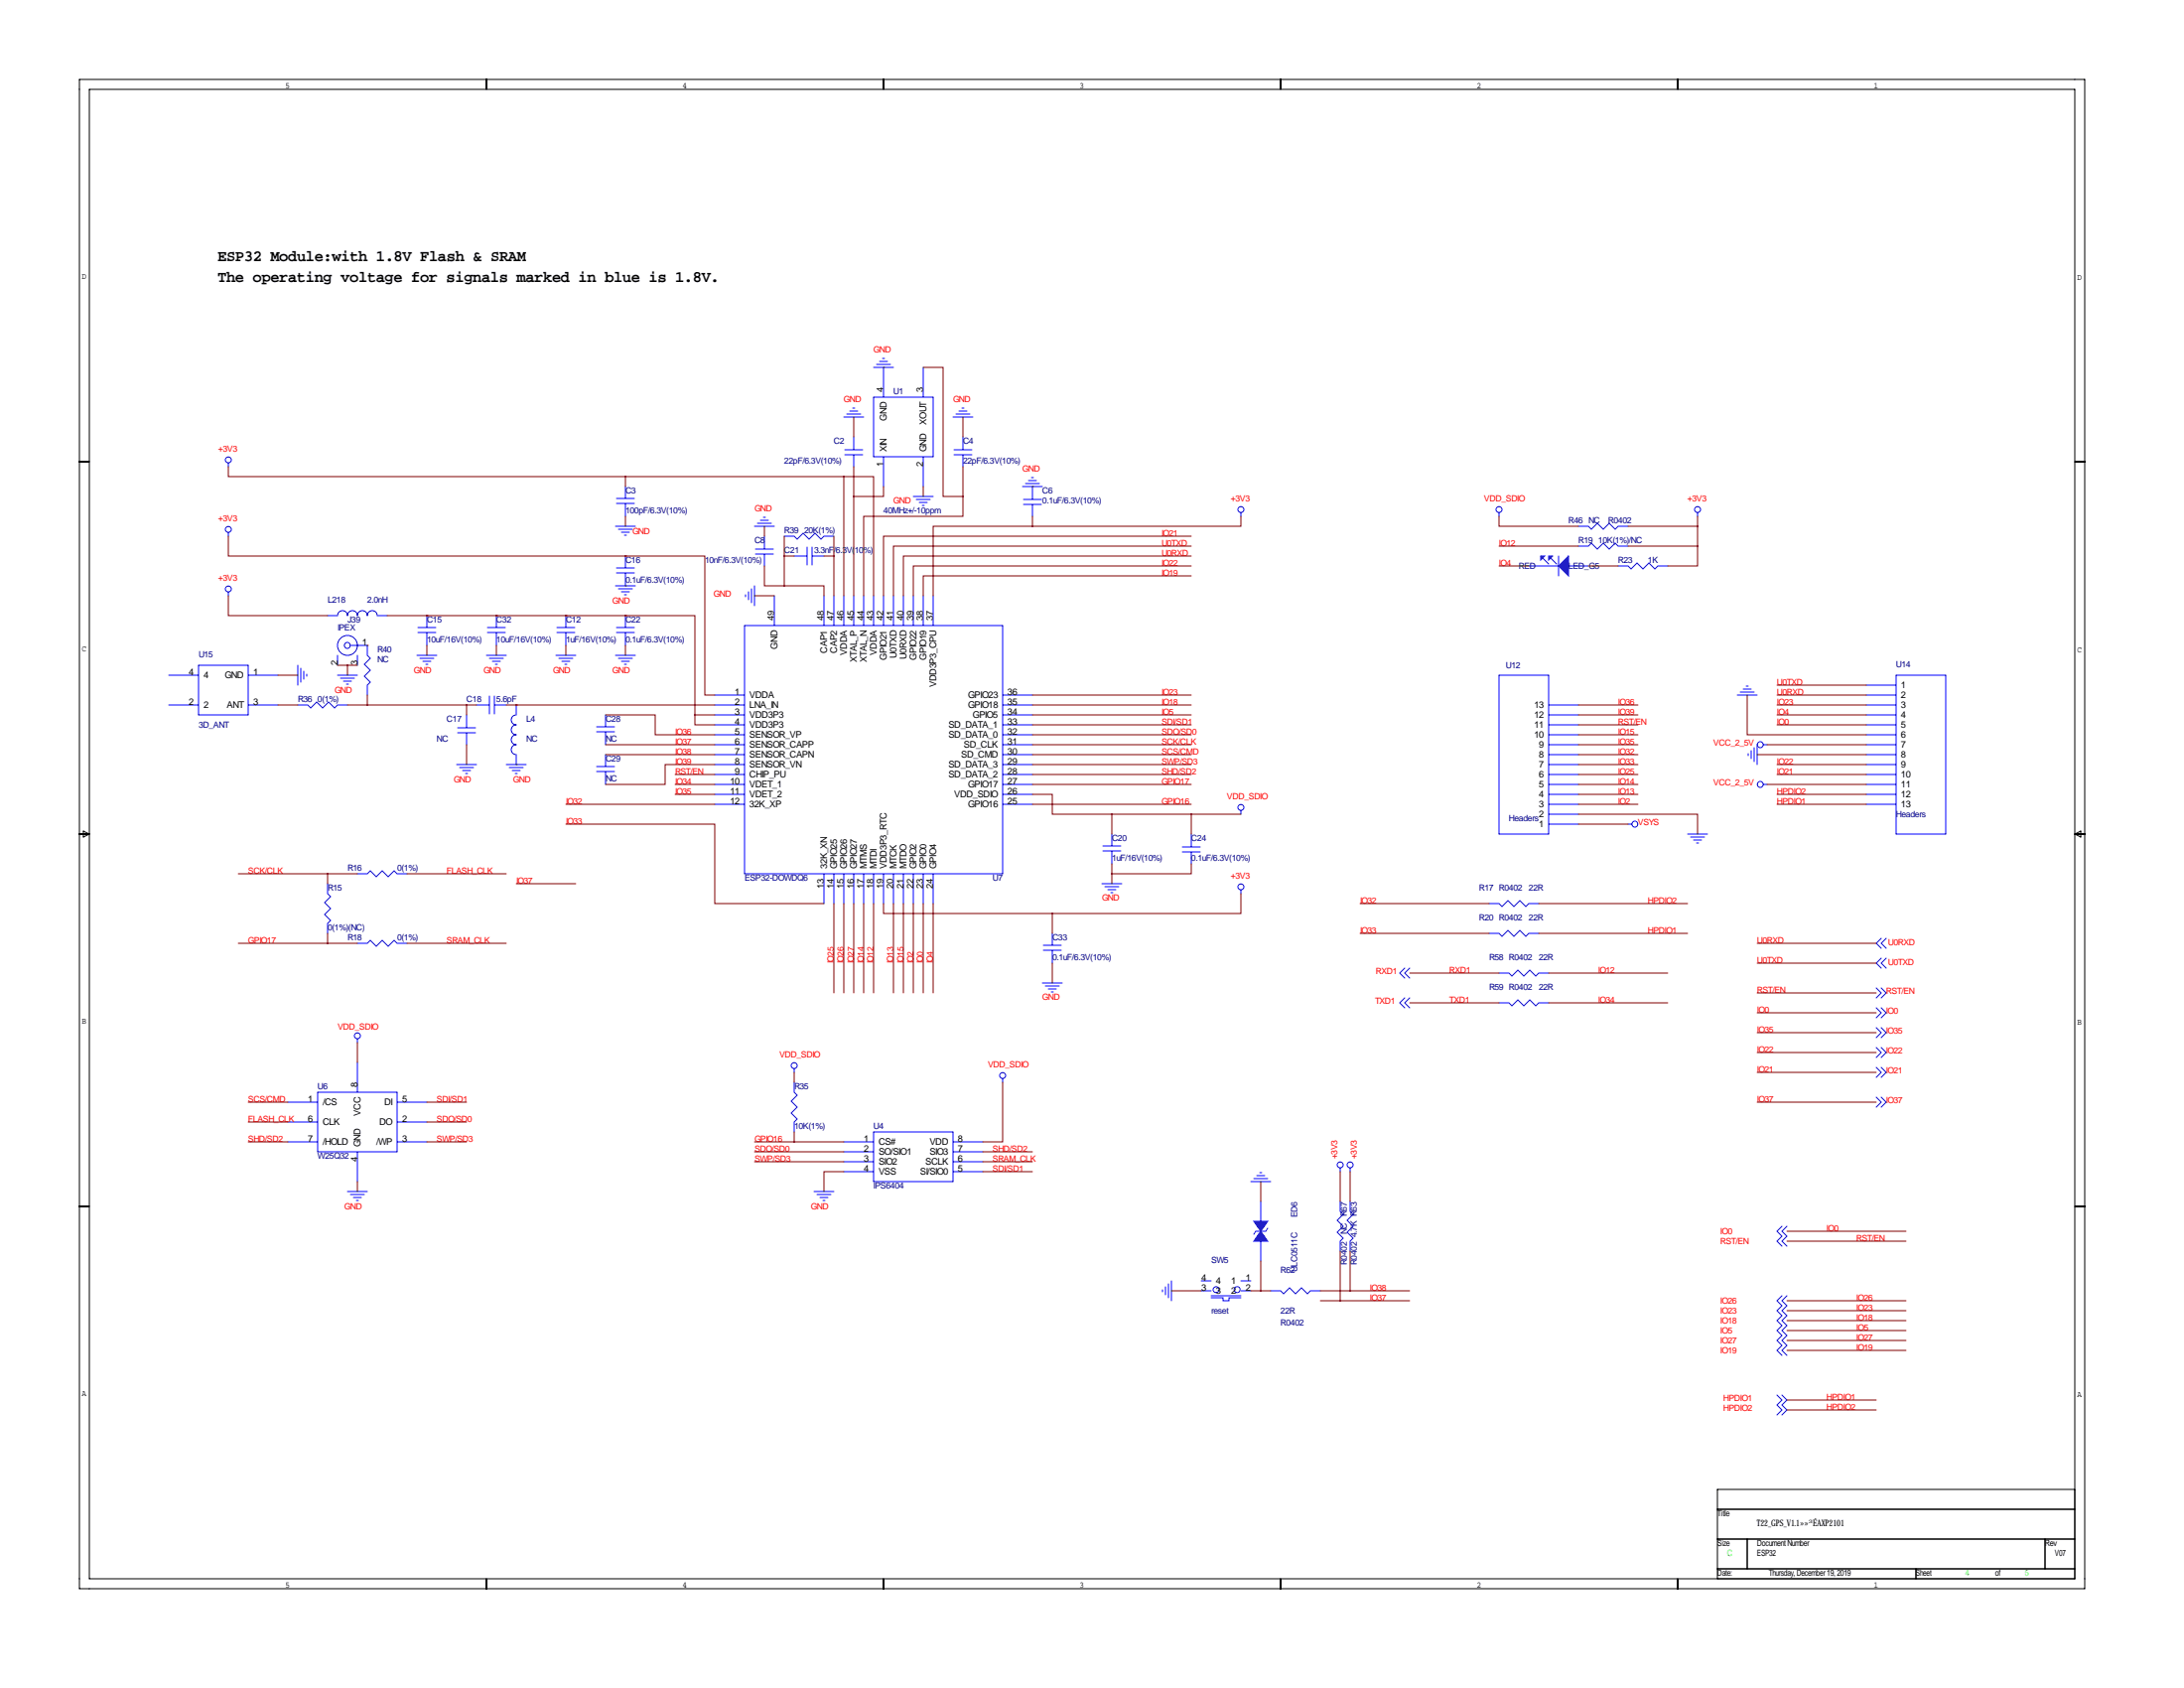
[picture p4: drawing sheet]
<svg xmlns="http://www.w3.org/2000/svg" width="559mm" height="432mm" viewBox="0 0 559 432" stroke-linecap="round" stroke-linejoin="round" font-family="sans-serif">
<g fill="none" stroke="#000" stroke-width=".25">
<path d="M20.3 20.3h513.1v386.1h-513.1zM22.9 22.9h508v381h-508zM124.5 20.3v2.6M226.1 20.3v2.6M327.7 20.3v2.6M429.3 20.3v2.6M20.3 118.1h2.6M530.9 118.1h2.5M20.3 213.4h2.6M21.3 212.6l1.6 .8-1.6 .7zM530.9 213.4h2.5M530.9 213.4l1.5-.8v1.5z"/>
<path d="M20.3 308.6h2.6M530.9 308.6h2.5M439.4 386.1h91.5M439.4 393.7h91.5M447 393.7v7.6M523.2 393.7v7.6M530.9 381h-91.5v22.9M124.5 403.9v2.5M226.1 403.9v2.5M327.7 403.9v2.5M429.3 403.9v2.5M439.4 401.3h91.5"/>
<path d="M490.2 401.3v2.6"/>
</g>
<g fill="none" stroke="#00f" stroke-width=".25">
<path d="M223.5 94h5.1M224.3 93.2h3.5M225 92.5h2.1M225.8 91.7h.5M226.1 94v7.6M236.2 94v7.6M58.4 118.4v1M215.9 106.7h5.1M216.2 115.1h4.5M216.2 116.3h4.5M216.7 105.9h3.5M217.4 105.2h2.1"/>
<path d="M218.2 104.4h.5M218.4 111.8v3.3M218.4 116.3v3.1M223.5 101.6h15.3v15.2h-15.3zM226.1 116.8v7.7M236.2 116.8v7.7M243.8 106.7h5.1M244.1 115.1h4.6M244.1 116.3h4.6M244.6 105.9h3.6M245.4 105.2h2M246.1 104.4h.5"/>
<path d="M246.4 111.8v3.3M246.4 116.3v3.1M58.4 136.1v1.1M157.5 134.6h5.1M157.7 128.8h4.6M157.7 127.5h4.6M158.2 135.4h3.6M159 136.1h2M159.8 136.9h.5M160 124.5v3M160 128.8v3.3M193 134.6h5.1"/>
<path d="M193.8 133.9h3.6M194.6 133.1h2M195.3 132.3h.5M195.6 137.2v3.3M200.7 137.2h2.5l.8 .7 1.5-1.5 1.5 1.5 1.5-1.5 1.6 1.5 .7-.7h2.6M206.5 140v4.5M207.8 140v4.5M233.7 127h5.1M234.4 127.8h3.6M235.2 128.5h2M236 129.3h.5M261.6 124.5h5.1"/>
<path d="M261.9 127.8h4.5M261.9 129h4.5M262.4 123.7h3.5M263.1 122.9h2.1M263.9 122.2h.5M264.2 124.5v3.3M264.2 129v3.1M317.5 131.1v1M383.5 131.1v1M403.9 134.6h2.5l.8 .8 1.5-1.5 1.5 1.5 1.5-1.5 1.6 1.5 .7-.8h2.6M403.9 139.7h2.5l.8-.8 1.5 1.6 1.5-1.6 1.5 1.6 1.6-1.6 .7 .8h2.6M434.3 131.1v1"/>
<path d="M58.4 151.4v1M83.8 157.5h2.6a1.27 1.27 0 0 1 1.2-1.3 1.27 1.27 0 0 1 1.3 1.3 1.27 1.27 0 0 1 1.3-1.3 1.27 1.27 0 0 1 1.2 1.3 1.27 1.27 0 0 1 1.3-1.3 1.27 1.27 0 0 1 1.3 1.3 1.27 1.27 0 0 1 1.3-1.3 1.27 1.27 0 0 1 1.2 1.3h2.6M109.2 157.5v3M127 157.5v3M144.8 157.5v3M157.5 149.9h5.1M157.7 146.6h4.6M157.7 145.3h4.6M158.2 150.6h3.6M159 151.4h2M159.8 152.1h.5M160 142.2v3.1"/>
<path d="M160 146.6v3.3M160 157.5v3M190.8 152.1v.6M191.5 151.4v2M192.3 150.6v3.6M193 149.9v5M193.3 140.5h4.6M193.3 141.7h4.6M195.6 141.7v3.1M198.1 152.4v7.6M203.2 142.2h3.3M207.8 142.2h3"/>
<path d="M210.8 152.4v7.6M213.4 152.4v7.6M215.9 152.4v7.6M218.4 152.4v7.6M221 152.4v7.6M223.5 152.4v7.6M226.1 152.4v7.6M228.6 152.4v7.6M231.1 152.4v7.6M233.7 152.4v7.6M236.2 152.4v7.6M238.8 152.4v7.6"/>
<path d="M391.2 144.8h7.6M394.7 142.7l1.5 1.6M396.7 142.7l1.6 1.6M398.8 142.2v5.1M401.3 144.8h5.1M414 144.8h2.6l.7 .7 1.5-1.5 1.6 1.5 1.5-1.5 1.5 1.5 .8-.7h2.5M43.2 172.7h7.6M50.8 170.2h12.7v12.7h-12.7zM63.5 172.7h7.6M76.2 170.2v5.1M77 170.9v3.6M77.7 171.7v2"/>
<path d="M78.5 172.5v.5M86.4 172.7h5M86.4 167.6v2.6M87.1 173.5h3.6M87.9 174.2h2M88.6 175h.6M89.7 165.1h4.3v2.5l.7 .8-1.5 1.5 1.5 1.5-1.5 1.6 1.5 1.5-.7 .8v2.5M91.4 167.6v2.6M106.7 167.6h5.1M106.9 161.8h4.6M106.9 160.5h4.6M107.4 168.4h3.6"/>
<path d="M108.2 169.2h2M109 169.9h.5M109.2 161.8v3.3M124.5 167.6h5M124.7 161.8h4.6M124.7 160.5h4.6M125.2 178.1v4.5M125.2 168.4h3.6M126 169.2h2M126.5 178.1v4.5M126.7 169.9h.6M127 161.8v3.3"/>
<path d="M142.2 167.6h5.1M142.5 161.8h4.6M142.5 160.5h4.6M143 168.4h3.6M143.8 169.2h2M144.5 169.9h.5M144.8 161.8v3.3M157.5 167.6h5.1M157.7 161.8h4.6M157.7 160.5h4.6M158.2 168.4h3.6M159 169.2h2"/>
<path d="M159.8 169.9h.5M160 161.8v3.3M182.9 177.8h7.6M190.5 160h66v63.5h-66zM256.5 177.8h7.7M383.5 172.7h12.7v40.7h-12.7zM444.5 177.8h5.1M445.3 177h3.5M446 176.3h2.1M446.8 175.5h.5M477.5 175.3h7.6M477.5 177.8h7.6"/>
<path d="M485.1 172.7h12.7v40.7h-12.7zM43.2 180.3h7.6M63.5 180.3h7.6M76.2 180.3h2.5l.8 .8 1.5-1.5 1.5 1.5 1.6-1.5 1.5 1.5 .8-.8h2.5M116.8 195.6h5.1M117.1 186.2h4.6M117.1 187.5h4.6M117.6 196.3h3.6M118.4 197.1h2M119.1 197.9h.5M119.4 182.9v3.3M119.4 187.5v3"/>
<path d="M121.9 180.3h3.3M126.5 180.3h3M129.5 195.6h5.1M130.3 196.3h3.6M131.1 197.1h2M131.8 197.9h.5M132.1 180.3v2.6a1.27 1.27 0 0 0-1.3 1.2 1.27 1.27 0 0 0 1.3 1.3 1.27 1.27 0 0 0-1.3 1.3 1.27 1.27 0 0 0 1.3 1.3 1.27 1.27 0 0 0-1.3 1.2 1.27 1.27 0 0 0 1.3 1.3 1.27 1.27 0 0 0-1.3 1.3 1.27 1.27 0 0 0 1.3 1.2v2.6M152.7 197.4h4.5M152.7 196.1h4.5M152.7 187.2h4.5M152.7 185.9h4.5M154.9 182.9v3"/>
<path d="M154.9 187.2v3.3M154.9 193v3.1M154.9 197.4v3.3M182.9 180.3h7.6M182.9 182.9h7.6M182.9 185.4h7.6M182.9 188h7.6M182.9 190.5h7.6M182.9 193h7.6M182.9 195.6h7.6M182.9 198.1h7.6M256.5 180.3h7.7"/>
<path d="M256.5 182.9h7.7M256.5 185.4h7.7M256.5 188h7.7M256.5 190.5h7.7M256.5 193h7.7M256.5 195.6h7.7M256.5 198.1h7.7M396.2 180.3h7.7M396.2 182.9h7.7M396.2 185.4h7.7M396.2 188h7.7M396.2 190.5h7.7"/>
<path d="M396.2 193h7.7M396.2 195.6h7.7M396.2 198.1h7.7M447.3 192.8v.5M448.1 192v2.1M448.8 191.3v3.5M449.6 190.5v5.1M451.1 190.5h1M477.5 180.3h7.6M477.5 182.9h7.6M477.5 185.4h7.6M477.5 188h7.6"/>
<path d="M477.5 190.5h7.6M477.5 193h7.6M477.5 195.6h7.6M477.5 198.1h7.6M182.9 200.7h7.6M182.9 203.2h7.6M182.9 205.7h7.6M256.5 200.7h7.7M256.5 203.2h7.7M256.5 205.7h7.7M282.2 217.7h4.6M282.2 216.4h4.6"/>
<path d="M284.5 213.4v3M284.5 217.7v3.3M302.5 216.7h4.6M302.5 217.9h4.6M304.8 213.4v3.3M304.8 217.9v3.1M317.5 207.3v1M396.2 200.7h7.7M396.2 203.2h7.7M396.2 205.7h7.7M396.2 210.8h7.7M396.2 208.3h7.7"/>
<path d="M416.6 210.8h1M431.8 213.4h5.1M432.6 214.1h3.5M433.3 214.9h2.1M434.1 215.6h.5M451.1 200.7h1M477.5 200.7h7.6M477.5 203.2h7.6M477.5 205.7h7.6M83.8 226.1v2.5l.8 .8-1.5 1.5 1.5 1.5-1.5 1.5 1.5 1.6-.8 .7v2.6M91.4 223.5h2.6l.7-.7 1.6 1.5 1.5-1.5 1.5 1.5 1.5-1.5 .8 .7h2.5M210.8 223.5v7.6"/>
<path d="M213.4 223.5v7.6M215.9 223.5v7.6M218.4 223.5v7.6M221 223.5v7.6M223.5 223.5v7.6M226.1 223.5v7.6M228.6 223.5v7.6M231.1 223.5v7.6M233.7 223.5v7.6M236.2 223.5v7.6M238.8 223.5v7.6M269.2 238.8v3"/>
<path d="M281.9 226.1h5.1M282.7 226.8h3.6M283.5 227.6h2M284.2 228.3h.5M317.5 227.6v1M381 231.1h2.5l.8 .8 1.5-1.5 1.5 1.5 1.6-1.5 1.5 1.5 .8-.8h2.5M381 238.8h2.5l.8 .7 1.5-1.5 1.5 1.5 1.6-1.5 1.5 1.5 .8-.7h2.5M91.4 241.3h2.6l.7-.8 1.6 1.6 1.5-1.6 1.5 1.6 1.5-1.6 .8 .8h2.5M266.7 251.5h5.1M267 243.1h4.5M267 241.8h4.5M267.5 252.2h3.5"/>
<path d="M268.2 253h2.1M269 253.7h.5M269.2 243.1v3.3M359.4 255.3l-1.3 1.2 1.3 1.3M359.4 247.6l-1.3 1.3 1.3 1.3M360.7 255.3l-1.3 1.2 1.3 1.3M360.7 247.6l-1.3 1.3 1.3 1.3M383.5 248.9h2.6l.7 .8 1.6-1.5 1.5 1.5 1.5-1.5 1.5 1.5 .8-.8h2.5M383.5 256.5h2.6l.7 .8 1.6-1.5 1.5 1.5 1.5-1.5 1.5 1.5 .8-.8h2.5M480.1 257.8l1.2 1.3-1.2 1.2M480.1 252.7l1.2 1.3-1.2 1.3M481.3 240l-1.2 1.3 1.2 1.3"/>
<path d="M481.3 245.1l-1.2 1.3 1.2 1.2M481.3 257.8l1.3 1.3-1.3 1.2M481.3 252.7l1.3 1.3-1.3 1.3M482.6 240l-1.3 1.3 1.3 1.3M482.6 245.1l-1.3 1.3 1.3 1.2M81.3 279.4h20.3v15.2h-20.3zM91.4 265.7v1M91.4 271.8v7.6M203.2 276.9v2.5l.8 .8-1.6 1.5 1.6 1.5-1.6 1.5 1.6 1.6-.8 .7v2.6M203.2 273.3v1M256.5 275.8v1.1M480.1 262.9l1.2 1.3-1.2 1.2"/>
<path d="M480.1 268l1.2 1.2-1.2 1.3M480.1 273l1.2 1.3-1.2 1.3M481.3 262.9l1.3 1.3-1.3 1.2M481.3 268l1.3 1.2-1.3 1.3M481.3 273l1.3 1.3-1.3 1.3M73.7 281.9h7.6M73.7 287h7.6M73.7 292.1h7.6M91.4 294.6v7.7M101.6 281.9h7.6M101.6 287h7.6M101.6 292.1h7.6"/>
<path d="M215.9 294.6h7.6M215.9 292.1h7.6M215.9 297.2h7.6M215.9 299.7h7.6M223.5 289.6h20.3v12.7h-20.3zM243.8 294.6h7.7M243.8 292.1h7.7M243.8 297.2h7.7M243.8 299.7h7.7M322.3 300h.5M342.9 298.7v1M345.4 298.7v1"/>
<path d="M480.1 280.7l1.2 1.2-1.2 1.3M481.3 280.7l1.3 1.2-1.3 1.3M88.9 304.8h5.1M89.7 305.6h3.5M90.4 306.3h2.1M91.2 307.1h.5M208.3 304.8h5.1M209 305.6h3.6M209.8 306.3h2M210.6 307.1h.5M320 302.3h5.1M320.8 301.5h3.6"/>
<path d="M321.6 300.7h2M322.6 307.3v5.1M322.6 317.5v5.1M324.4 314.2l-.6 .8h-2.5l-.5 .7M342.9 307.3v2.6l.8 .7-1.6 1.6 1.6 1.5-1.6 1.5 1.6 1.5-.8 .8v2.5M345.4 307.3v2.6l.8 .7-1.5 1.6 1.5 1.5-1.5 1.5 1.5 1.5-.8 .8v2.5M455.9 313.7l-1.2 1.3 1.2 1.2-1.2 1.3 1.2 1.3M457.2 313.7l-1.3 1.3 1.3 1.2-1.3 1.3 1.3 1.3M297.4 329.9v.6M298.2 329.2v2M299 328.4v3.6M299.7 327.7v5"/>
<path d="M307.3 330.2h2.6M307.3 327.7h2.6M309.9 332h3v.7h1.6v-.7h3M309.9 331.5h7.6M317.5 330.2h2.5M317.5 327.7h2.5M325.1 330.2h2.6l.7 .8 1.5-1.6 1.6 1.6 1.5-1.6 1.5 1.6 .8-.8h2.5M455.9 331.5l-1.2 1.2 1.2 1.3-1.2 1.3 1.2 1.2-1.2 1.3 1.2 1.3-1.2 1.3 1.2 1.2-1.2 1.3 1.2 1.3-1.2 1.2 1.2 1.3M457.2 331.5l-1.3 1.2 1.3 1.3-1.3 1.3 1.3 1.2-1.3 1.3 1.3 1.3-1.3 1.3 1.3 1.2-1.3 1.3 1.3 1.3-1.3 1.2 1.3 1.3M454.7 356.9l1.2 1.2-1.2 1.3 1.2 1.3-1.2 1.2M455.9 356.9l1.3 1.2-1.3 1.3 1.3 1.3-1.3 1.2"/>
<circle cx="58.4" cy="117.7" r=".76"/>
<circle cx="58.4" cy="135.4" r=".76"/>
<circle cx="317.5" cy="130.4" r=".76"/>
<circle cx="383.5" cy="130.4" r=".76"/>
<circle cx="434.3" cy="130.4" r=".76"/>
<circle cx="58.4" cy="150.7" r=".76"/>
<circle cx="88.8" cy="165.1" r=".76"/>
<circle cx="88.9" cy="165.1" r="2.54"/>
<circle cx="450.4" cy="190.5" r=".76"/>
<circle cx="317.5" cy="206.6" r=".76"/>
<circle cx="418.3" cy="210.8" r=".76"/>
<circle cx="450.4" cy="200.7" r=".76"/>
<circle cx="317.5" cy="226.9" r=".76"/>
<circle cx="91.4" cy="265" r=".76"/>
<circle cx="203.2" cy="272.6" r=".76"/>
<circle cx="256.5" cy="275.1" r=".76"/>
<circle cx="342.9" cy="298" r=".76"/>
<circle cx="345.4" cy="298" r=".76"/>
<circle cx="311.2" cy="329.9" r=".76"/>
<circle cx="316.5" cy="329.9" r=".76"/>
</g>
<g fill="#00f" stroke="#00f" stroke-width=".25">
<path d="M401.3 142.2v5.1l-2.5-2.5z"/>
<path d="M396.2 142.2h1.1l-1.1 1.1z"/>
<path d="M394.2 142.2h1l-1 1.1z"/>
<path d="M320.8 312.4h3.6l-1.8 2.6z"/>
<path d="M322.6 315l1.8 2.5h-3.6z"/>
</g>
<g fill="none" stroke="#800000" stroke-width=".25">
<path d="M226.1 94h.1M236.2 94h5.1v33h5.1M58.4 119.4v2.5h101.6M218.4 106.7v5.1M218.4 119.4v33M246.4 106.7v5.1M246.4 119.4v7.6M58.4 137.2v5h101.6M160 121.9v2.6M160 132.1v2.5M160 121.9h55.9M195.6 134.6v2.6"/>
<path d="M200.7 137.2v12.7M213.4 137.2v15.2M215.9 121.9h7.6v30.5M215.9 121.9v30.5M226.1 124.5v2.5h-7.7M236.2 124.5v2.5M246.4 127v5.1h-25.4v20.3M264.2 134.6h-25.4v17.8M264.2 124.5h.1M264.2 132.1v2.5M304.8 137.2h-78.7v15.2M304.8 139.7h-76.2v12.7"/>
<path d="M317.5 132.1v2.5h-53.3M383.5 132.1v2.5h20.4M383.5 139.7h20.4M416.6 139.7h17.7M416.6 134.6h17.7M434.3 139.7v5.1h-7.6M434.3 132.1v7.6M58.4 152.4v5.1h25.4M99.1 157.5h60.9M109.2 157.5h.1M127 157.5h.1M144.8 157.5h.1"/>
<path d="M160 157.5h17.8v25.4M160 157.5h.1M160 142.2h20.3v35.6h2.6M160 142.2h.1M160 149.9h.1M193 152.4h5.1M195.6 144.8v5.1h5.1M200.7 149.9h10.1v2.5M200.7 142.2h2.5M210.8 142.2h2.6M304.8 144.8h-71.1v7.6M304.8 142.2h-73.7v10.2"/>
<path d="M304.8 147.3h-68.6v5.1M383.5 144.8h7.7M406.4 144.8h7.6M71.1 172.7h5.1M86.4 170.2h5M88.9 170.2v2.5M94 165.1h.1M94 177.8v2.5M109.2 165.1v2.5M127 165.1v2.5M144.8 165.1v2.5M160 165.1v2.5"/>
<path d="M264.2 177.8h40.6M447 177.8v10.2h30.5M454.7 177.8h22.8M454.7 175.3h22.8M71.1 180.3h5.1M88.9 180.3h33M119.4 180.3v2.6M119.4 190.5v5.1M129.5 180.3h53.4M132.1 180.3h.1M132.1 195.6h.1M154.9 182.9h12.7v5.1h15.3"/>
<path d="M154.9 190.5h28M154.9 193h28M172.7 198.1h10.2M177.8 182.9v2.5h5.1M177.8 182.9h5.1M182.9 195.6h-12.7v5.1h-15.3M264.2 180.3h40.6M264.2 190.5h40.6M264.2 188h40.6M264.2 198.1h40.6M264.2 193h40.6M264.2 195.6h40.6"/>
<path d="M264.2 185.4h40.6M264.2 182.9h40.6M403.9 180.3h15.2M403.9 190.5h15.2M403.9 188h15.2M403.9 198.1h15.2M403.9 193h15.2M403.9 195.6h15.2M403.9 185.4h15.2M403.9 182.9h15.2M449.6 193h27.9M452.1 190.5h25.4"/>
<path d="M454.7 180.3h22.8M454.7 198.1h22.8M454.7 195.6h22.8M454.7 185.4h22.8M454.7 182.9h22.8M144.8 210.8h38.1v20.3h27.9M144.8 205.7h38.1M172.7 203.2h10.2M172.7 200.7h10.2M264.2 203.2h5v5.1h15.3M264.2 205.7h40.6M264.2 200.7h40.6"/>
<path d="M284.5 208.3v5.1M284.5 208.3h33M304.8 208.3v5.1M403.9 208.3h30.4v5.1M403.9 203.2h15.2M403.9 205.7h15.2M403.9 200.7h15.2M403.9 210.8h12.7M452.1 200.7h25.4M454.7 203.2h22.8M454.7 205.7h22.8M61 223.5h30.4"/>
<path d="M83.8 223.5v2.6M83.8 238.8v2.5M104.1 223.5h25.4M132.1 226.1h15.2M213.4 231.1v22.9M215.9 231.1v22.9M218.4 231.1v22.9M221 231.1v22.9M223.5 231.1v22.9M226.1 231.1v2.6h43.1M228.6 231.1v22.9M231.1 231.1v22.9"/>
<path d="M233.7 231.1v22.9M236.2 231.1v22.9M238.8 231.1v22.9M269.2 233.7v5.1M284.5 221v5.1M304.8 221v2.5h-20.3M317.5 228.6v5.1h-48.3M348 231.1h33M348 238.8h33M393.7 231.1h38.1M393.7 238.8h38.1M61 241.3h30.4"/>
<path d="M104.1 241.3h25.4M269.2 246.4v5.1M360.7 256.5h22.8M360.7 248.9h22.8M396.2 256.5h30.5M396.2 248.9h30.5M449.6 254h30.5M449.6 241.3h30.5M449.6 259.1h30.5M449.6 246.4h30.5M91.4 266.7v5.1M203.2 274.3v2.6"/>
<path d="M256.5 276.9v15.2h-5M449.6 269.2h30.5M449.6 274.3h30.5M449.6 264.2h30.5M63.5 287h10.2M63.5 281.9h10.2M63.5 292.1h10.2M109.2 287h10.2M109.2 281.9h10.2M109.2 292.1h10.2M193 292.1h22.9M193 294.6h22.9"/>
<path d="M193 297.2h22.9M203.2 289.6v2.5M215.9 299.7h-5.1v5.1M251.5 294.6h12.7M251.5 297.2h12.7M251.5 299.7h12.7M342.9 299.7v7.6M345.4 299.7v7.6M449.6 281.9h30.5M91.4 302.3v2.5M322.6 302.3v5M457.2 317.5h30.5"/>
<path d="M457.2 315h30.5M299.7 330.2h7.6M320 330.2h5.1M322.6 322.6v7.6M337.8 330.2h22.9M337.8 332.7h22.9M342.9 320v12.7M345.4 320v10.2M457.2 332.7h30.5M457.2 335.3h30.5M457.2 337.8h30.5M457.2 358.1h22.9"/>
<path d="M457.2 340.4h30.5M457.2 342.9h30.5M457.2 345.4h30.5M457.2 360.7h22.9"/>
</g>
<path d="M213.3 142.2a.05 .05 0 0 0 .1 0 .05 .05 0 0 0-.1 0zM200.6 149.9a.05 .05 0 0 0 .1 0 .05 .05 0 0 0-.1 0zM200.6 142.2a.05 .05 0 0 0 .1 0 .05 .05 0 0 0-.1 0zM345.4 330.2a.05 .05 0 0 0 .1 0 .05 .05 0 0 0-.1 0zM218.4 127a.05 .05 0 0 0 .1 0 .05 .05 0 0 0-.1 0zM269.2 233.7a.05 .05 0 0 0 .1 0 .05 .05 0 0 0-.1 0zM264.1 134.6a.05 .05 0 0 0 .1 0 .05 .05 0 0 0-.1 0zM434.3 134.6a.05 .05 0 0 0 .1 0 .05 .05 0 0 0-.1 0zM434.3 139.7a.05 .05 0 0 0 .1 0 .05 .05 0 0 0-.1 0z" fill="#800000" stroke="#800000" stroke-width=".51"/>
<g font-size="4.1">
<text x="55.7" y="66.8">ESP32 Module:with 1.8V Flash &amp; SRAM</text>
<text x="55.7" y="72.1">The operating voltage for signals marked in blue is 1.8V.</text>
</g>
<g font-size="2.4">
<text x="226.1" y="100.3" transform="rotate(-90 226.1 100.3)">4</text>
<text x="236.2" y="100.3" transform="rotate(-90 236.2 100.3)">3</text>
<text x="226.9" y="107.6" transform="rotate(-90 226.9 107.6)">GND</text>
<text x="237" y="108.7" transform="rotate(-90 237 108.7)">XOUT</text>
<text x="226.1" y="119.3" transform="rotate(-90 226.1 119.3)">1</text>
<text x="226.9" y="115.6" transform="rotate(-90 226.9 115.6)">XIN</text>
<text x="236.2" y="119.3" transform="rotate(-90 236.2 119.3)">2</text>
<text x="237" y="115.6" transform="rotate(-90 237 115.6)">GND</text>
<text x="198.1" y="158.8" transform="rotate(-90 198.1 158.8)">49</text>
<text x="210.8" y="158.8" transform="rotate(-90 210.8 158.8)">48</text>
<text x="213.4" y="158.8" transform="rotate(-90 213.4 158.8)">47</text>
<text x="215.9" y="158.8" transform="rotate(-90 215.9 158.8)">46</text>
<text x="218.4" y="158.8" transform="rotate(-90 218.4 158.8)">45</text>
<text x="221" y="158.8" transform="rotate(-90 221 158.8)">44</text>
<text x="223.5" y="158.8" transform="rotate(-90 223.5 158.8)">43</text>
<text x="226.1" y="158.8" transform="rotate(-90 226.1 158.8)">42</text>
<text x="228.6" y="158.8" transform="rotate(-90 228.6 158.8)">41</text>
<text x="231.1" y="158.8" transform="rotate(-90 231.1 158.8)">40</text>
<text x="233.7" y="158.8" transform="rotate(-90 233.7 158.8)">39</text>
<text x="236.2" y="158.8" transform="rotate(-90 236.2 158.8)">38</text>
<text x="238.8" y="158.8" transform="rotate(-90 238.8 158.8)">37</text>
<text x="92.7" y="165.1">1</text>
<text x="198.9" y="166" transform="rotate(-90 198.9 166)">GND</text>
<text x="211.6" y="167.1" transform="rotate(-90 211.6 167.1)">CAP1</text>
<text x="214.2" y="167.1" transform="rotate(-90 214.2 167.1)">CAP2</text>
<text x="216.7" y="167.5" transform="rotate(-90 216.7 167.5)">VDDA</text>
<text x="224.3" y="167.5" transform="rotate(-90 224.3 167.5)">VDDA</text>
<text x="48.3" y="172.7">4</text>
<text x="52.1" y="173.5">4</text>
<text x="57.5" y="173.5">GND</text>
<text x="64.8" y="172.7">1</text>
<text x="86.4" y="170.1" transform="rotate(-90 86.4 170.1)">2</text>
<text x="91.4" y="170.1" transform="rotate(-90 91.4 170.1)">3</text>
<text x="219.2" y="169.4" transform="rotate(-90 219.2 169.4)">XTAL_P</text>
<text x="221.8" y="169.4" transform="rotate(-90 221.8 169.4)">XTAL_N</text>
<text x="226.9" y="168.9" transform="rotate(-90 226.9 168.9)">GPIO21</text>
<text x="229.4" y="168.4" transform="rotate(-90 229.4 168.4)">U0TXD</text>
<text x="231.9" y="168.6" transform="rotate(-90 231.9 168.6)">U0RXD</text>
<text x="234.5" y="168.9" transform="rotate(-90 234.5 168.9)">GPIO22</text>
<text x="237" y="168.9" transform="rotate(-90 237 168.9)">GPIO19</text>
<text x="188" y="177.8">1</text>
<text x="191.8" y="178.6">VDDA</text>
<text x="239.6" y="175.8" transform="rotate(-90 239.6 175.8)">VDD3P3_CPU</text>
<text x="247.7" y="178.6">GPIO23</text>
<text x="257.8" y="177.8">36</text>
<text x="486.4" y="176.1">1</text>
<text x="486.4" y="178.6">2</text>
<text x="48.3" y="180.3">2</text>
<text x="52.1" y="181.1">2</text>
<text x="58.1" y="181.1">ANT</text>
<text x="64.8" y="180.3">3</text>
<text x="188" y="180.3">2</text>
<text x="188" y="182.9">3</text>
<text x="188" y="185.4">4</text>
<text x="191.8" y="181.1">LNA_IN</text>
<text x="191.8" y="183.7">VDD3P3</text>
<text x="247.7" y="181.1">GPIO18</text>
<text x="248.9" y="183.7">GPIO5</text>
<text x="257.8" y="185.4">33</text>
<text x="257.8" y="182.9">34</text>
<text x="257.8" y="180.3">35</text>
<text x="392.5" y="183.7">12</text>
<text x="392.5" y="181.1">13</text>
<text x="486.4" y="181.1">3</text>
<text x="486.4" y="183.7">4</text>
<text x="188" y="188">5</text>
<text x="188" y="190.5">6</text>
<text x="191.8" y="186.2">VDD3P3</text>
<text x="191.8" y="188.8">SENSOR_VP</text>
<text x="191.8" y="191.3">SENSOR_CAPP</text>
<text x="242.7" y="188.8">SD_DATA_0</text>
<text x="242.7" y="186.2">SD_DATA_1</text>
<text x="246.6" y="191.3">SD_CLK</text>
<text x="257.8" y="190.5">31</text>
<text x="257.8" y="188">32</text>
<text x="392.5" y="188.8">10</text>
<text x="392.5" y="186.2">11</text>
<text x="393.8" y="191.3">9</text>
<text x="486.4" y="186.2">5</text>
<text x="486.4" y="188.8">6</text>
<text x="486.4" y="191.3">7</text>
<text x="188" y="193">7</text>
<text x="188" y="195.6">8</text>
<text x="191.8" y="193.8">SENSOR_CAPN</text>
<text x="191.8" y="196.4">SENSOR_VN</text>
<text x="242.7" y="196.4">SD_DATA_3</text>
<text x="245.9" y="193.8">SD_CMD</text>
<text x="257.8" y="195.6">29</text>
<text x="257.8" y="193">30</text>
<text x="393.8" y="196.4">7</text>
<text x="393.8" y="193.8">8</text>
<text x="486.4" y="193.8">8</text>
<text x="486.4" y="196.4">9</text>
<text x="186.8" y="200.7">10</text>
<text x="186.8" y="203.2">11</text>
<text x="188" y="198.1">9</text>
<text x="191.8" y="198.9">CHIP_PU</text>
<text x="191.8" y="201.5">VDET_1</text>
<text x="191.8" y="204">VDET_2</text>
<text x="242.7" y="198.9">SD_DATA_2</text>
<text x="244.1" y="204">VDD_SDIO</text>
<text x="247.7" y="201.5">GPIO17</text>
<text x="257.8" y="203.2">26</text>
<text x="257.8" y="200.7">27</text>
<text x="257.8" y="198.1">28</text>
<text x="393.8" y="204">4</text>
<text x="393.8" y="201.5">5</text>
<text x="393.8" y="198.9">6</text>
<text x="486.4" y="198.9">10</text>
<text x="486.4" y="201.5">11</text>
<text x="486.4" y="204">12</text>
<text x="186.8" y="205.7">12</text>
<text x="191.8" y="206.5">32K_XP</text>
<text x="247.7" y="206.5">GPIO16</text>
<text x="257.8" y="205.7">25</text>
<text x="393.8" y="209.1">2</text>
<text x="393.8" y="206.5">3</text>
<text x="486.4" y="206.5">13</text>
<text x="393.8" y="211.6">1</text>
<text x="210.8" y="227.2" transform="rotate(-90 210.8 227.2)">13</text>
<text x="211.6" y="222.2" transform="rotate(-90 211.6 222.2)">32K_XN</text>
<text x="213.4" y="227.2" transform="rotate(-90 213.4 227.2)">14</text>
<text x="214.2" y="222.2" transform="rotate(-90 214.2 222.2)">GPIO25</text>
<text x="215.9" y="227.2" transform="rotate(-90 215.9 227.2)">15</text>
<text x="216.7" y="222.2" transform="rotate(-90 216.7 222.2)">GPIO26</text>
<text x="218.4" y="227.2" transform="rotate(-90 218.4 227.2)">16</text>
<text x="219.2" y="222.2" transform="rotate(-90 219.2 222.2)">GPIO27</text>
<text x="221" y="227.2" transform="rotate(-90 221 227.2)">17</text>
<text x="221.8" y="222.2" transform="rotate(-90 221.8 222.2)">MTMS</text>
<text x="223.5" y="227.2" transform="rotate(-90 223.5 227.2)">18</text>
<text x="224.3" y="222.2" transform="rotate(-90 224.3 222.2)">MTDI</text>
<text x="226.1" y="227.2" transform="rotate(-90 226.1 227.2)">19</text>
<text x="226.9" y="222.2" transform="rotate(-90 226.9 222.2)">VDD3P3_RTC</text>
<text x="228.6" y="227.2" transform="rotate(-90 228.6 227.2)">20</text>
<text x="229.4" y="222.2" transform="rotate(-90 229.4 222.2)">MTCK</text>
<text x="231.1" y="227.2" transform="rotate(-90 231.1 227.2)">21</text>
<text x="231.9" y="222.2" transform="rotate(-90 231.9 222.2)">MTDO</text>
<text x="233.7" y="227.2" transform="rotate(-90 233.7 227.2)">22</text>
<text x="234.5" y="222.2" transform="rotate(-90 234.5 222.2)">GPIO2</text>
<text x="236.2" y="227.2" transform="rotate(-90 236.2 227.2)">23</text>
<text x="237" y="222.2" transform="rotate(-90 237 222.2)">GPIO0</text>
<text x="238.8" y="227.2" transform="rotate(-90 238.8 227.2)">24</text>
<text x="239.6" y="222.2" transform="rotate(-90 239.6 222.2)">GPIO4</text>
<text x="78.8" y="281.9">1</text>
<text x="91.4" y="278.1" transform="rotate(-90 91.4 278.1)">8</text>
<text x="102.9" y="281.9">5</text>
<text x="78.8" y="287">6</text>
<text x="82.5" y="282.7">/CS</text>
<text x="82.5" y="287.8">CLK</text>
<text x="92.2" y="285.4" transform="rotate(-90 92.2 285.4)">VCC</text>
<text x="97.1" y="287.8">DO</text>
<text x="98.3" y="282.7">DI</text>
<text x="102.9" y="287">2</text>
<text x="78.8" y="292.1">7</text>
<text x="82.5" y="292.9">/HOLD</text>
<text x="92.2" y="293.4" transform="rotate(-90 92.2 293.4)">GND</text>
<text x="96.3" y="292.9">/WP</text>
<text x="102.9" y="292.1">3</text>
<text x="221" y="292.1">1</text>
<text x="224.8" y="292.9">CS#</text>
<text x="237.8" y="292.9">VDD</text>
<text x="245.1" y="292.1">8</text>
<text x="91.4" y="297.1" transform="rotate(-90 91.4 297.1)">4</text>
<text x="221" y="294.6">2</text>
<text x="221" y="297.2">3</text>
<text x="221" y="299.7">4</text>
<text x="224.8" y="295.4">SO/SIO1</text>
<text x="224.8" y="298">SIO2</text>
<text x="236.8" y="298">SCLK</text>
<text x="237.8" y="295.4">SIO3</text>
<text x="245.1" y="299.7">5</text>
<text x="245.1" y="297.2">6</text>
<text x="245.1" y="294.6">7</text>
<text x="224.8" y="300.5">VSS</text>
<text x="235.4" y="300.5">SI/SIO0</text>
<text x="307.4" y="327.7">4</text>
<text x="311.1" y="328.5">4</text>
<text x="315" y="328.5">1</text>
<text x="318.8" y="327.7">1</text>
<text x="307.4" y="330.2">3</text>
<text x="311.1" y="331">3</text>
<text x="315" y="331">2</text>
<text x="318.8" y="330.2">2</text>
</g>
<text font-size="2.3" x="449.6" y="390.4">T22_GPS_V1.1»»³ÉAXP2101</text>
<g font-size="2.2">
<text x="73.1" y="22.6">5</text>
<text x="174.7" y="22.6">4</text>
<text x="276.3" y="22.6">3</text>
<text x="377.9" y="22.6">2</text>
<text x="479.5" y="22.6">1</text>
<text x="21" y="71.4">D</text>
<text x="531.5" y="71.6">D</text>
<text x="21" y="166.6">C</text>
<text x="531.5" y="166.9">C</text>
<text x="21" y="261.9">B</text>
<text x="531.5" y="262.1">B</text>
<text x="21" y="357.1">A</text>
<text x="531.5" y="357.4">A</text>
<text x="439.4" y="387.9">Title</text>
<text x="439.4" y="395.5">Size</text>
<text x="449.6" y="395.5">Document Number</text>
<text x="523.2" y="395.5">Rev</text>
<text x="449.6" y="398">ESP32</text>
<text x="525.8" y="398">V07</text>
<text x="73.1" y="406.1">5</text>
<text x="174.7" y="406.1">4</text>
<text x="276.3" y="406.1">3</text>
<text x="377.9" y="406.1">2</text>
<text x="439.4" y="403.1">Date:</text>
<text x="452.6" y="403.1">Thursday, December 19, 2019</text>
<text x="479.5" y="406.1">1</text>
<text x="490.2" y="403.1">Sheet</text>
<text x="510.5" y="403.1">of</text>
</g>
<g font-size="2.2" fill="#f00">
<text x="223.5" y="90.2">GND</text>
<text x="215.9" y="102.9">GND</text>
<text x="243.8" y="102.9">GND</text>
<text x="55.9" y="115.6">+3V3</text>
<text x="261.6" y="120.7">GND</text>
<text x="193" y="130.8">GND</text>
<text x="228.6" y="128.8">GND</text>
<text x="315" y="128.3">+3V3</text>
<text x="379.7" y="128.3">VDD_SDIO</text>
<text x="431.8" y="128.3">+3V3</text>
<text x="55.9" y="133.4">+3V3</text>
<text x="161.8" y="136.7">GND</text>
<text x="297.2" y="137.2">IO21</text>
<text x="297.2" y="142.2">U0RXD</text>
<text x="297.2" y="139.7">U0TXD</text>
<text x="383.5" y="139.7">IO12</text>
<text x="55.9" y="148.6">+3V3</text>
<text x="297.2" y="144.8">IO22</text>
<text x="297.2" y="147.3">IO19</text>
<text x="383.5" y="144.8">IO4</text>
<text x="156.7" y="154.4">GND</text>
<text x="182.6" y="152.7">GND</text>
<text x="105.9" y="172.2">GND</text>
<text x="123.7" y="172.2">GND</text>
<text x="141.5" y="172.2">GND</text>
<text x="156.7" y="172.2">GND</text>
<text x="85.6" y="177.3">GND</text>
<text x="297.2" y="177.8">IO23</text>
<text x="454.7" y="177.8">U0RXD</text>
<text x="454.7" y="175.3">U0TXD</text>
<text x="297.2" y="180.3">IO18</text>
<text x="297.2" y="182.9">IO5</text>
<text x="297.2" y="185.4">SDI/SD1</text>
<text x="414" y="185.4">RST/EN</text>
<text x="414" y="182.9">IO39</text>
<text x="414" y="180.3">IO36</text>
<text x="454.7" y="185.4">IO0</text>
<text x="454.7" y="180.3">IO23</text>
<text x="454.7" y="182.9">IO4</text>
<text x="172.7" y="190.5">IO37</text>
<text x="172.7" y="188">IO36</text>
<text x="297.2" y="190.5">SCK/CLK</text>
<text x="297.2" y="188">SDO/SD0</text>
<text x="414" y="188">IO15</text>
<text x="414" y="190.5">IO35</text>
<text x="438.4" y="190.8">VCC_2_5V</text>
<text x="172.7" y="193">IO38</text>
<text x="172.7" y="195.6">IO39</text>
<text x="297.2" y="193">SCS/CMD</text>
<text x="297.2" y="195.6">SWP/SD3</text>
<text x="414" y="195.6">IO33</text>
<text x="414" y="193">IO32</text>
<text x="454.7" y="195.6">IO22</text>
<text x="116.1" y="200.2">GND</text>
<text x="131.3" y="200.2">GND</text>
<text x="172.7" y="198.1">RST/EN</text>
<text x="172.7" y="200.7">IO34</text>
<text x="172.7" y="203.2">IO35</text>
<text x="297.2" y="200.7">GPIO17</text>
<text x="297.2" y="198.1">SHD/SD2</text>
<text x="414" y="198.1">IO25</text>
<text x="414" y="200.7">IO14</text>
<text x="414" y="203.2">IO13</text>
<text x="438.4" y="200.9">VCC_2_5V</text>
<text x="454.7" y="203.2">HPDIO2</text>
<text x="454.7" y="198.1">IO21</text>
<text x="144.8" y="205.7">IO32</text>
<text x="297.2" y="205.7">GPIO16</text>
<text x="313.9" y="204.5">VDD_SDIO</text>
<text x="414" y="205.7">IO2</text>
<text x="454.7" y="205.7">HPDIO1</text>
<text x="144.8" y="210.8">IO33</text>
<text x="419.1" y="211.1">VSYS</text>
<text x="63.5" y="223.5">SCK/CLK</text>
<text x="114.3" y="223.5">FLASH_CLK</text>
<text x="132.1" y="226.1">IO37</text>
<text x="315" y="224.8">+3V3</text>
<text x="281.9" y="230.4">GND</text>
<text x="348" y="231.1">IO32</text>
<text x="421.6" y="231.1">HPDIO2</text>
<text x="348" y="238.8">IO33</text>
<text x="421.6" y="238.8">HPDIO1</text>
<text x="63.5" y="241.3">GPIO17</text>
<text x="114.3" y="241.3">SRAM_CLK</text>
<text x="449.6" y="241.3">U0RXD</text>
<text x="483.1" y="241.8">U0RXD</text>
<text x="213.4" y="246.4" transform="rotate(-90 213.4 246.4)">IO25</text>
<text x="215.9" y="246.4" transform="rotate(-90 215.9 246.4)">IO26</text>
<text x="218.4" y="246.4" transform="rotate(-90 218.4 246.4)">IO27</text>
<text x="221" y="246.4" transform="rotate(-90 221 246.4)">IO14</text>
<text x="223.5" y="246.4" transform="rotate(-90 223.5 246.4)">IO12</text>
<text x="228.6" y="246.4" transform="rotate(-90 228.6 246.4)">IO13</text>
<text x="231.1" y="246.4" transform="rotate(-90 231.1 246.4)">IO15</text>
<text x="233.7" y="246.4" transform="rotate(-90 233.7 246.4)">IO2</text>
<text x="236.2" y="246.4" transform="rotate(-90 236.2 246.4)">IO0</text>
<text x="238.8" y="246.4" transform="rotate(-90 238.8 246.4)">IO4</text>
<text x="352" y="249.2">RXD1</text>
<text x="370.8" y="248.9">RXD1</text>
<text x="408.9" y="248.9">IO12</text>
<text x="449.6" y="246.4">U0TXD</text>
<text x="483.1" y="246.9">U0TXD</text>
<text x="266.7" y="255.8">GND</text>
<text x="351.8" y="256.8">TXD1</text>
<text x="370.8" y="256.5">TXD1</text>
<text x="408.9" y="256.5">IO34</text>
<text x="449.6" y="254">RST/EN</text>
<text x="482.6" y="254.3">RST/EN</text>
<text x="86.4" y="263.4">VDD_SDIO</text>
<text x="449.6" y="259.1">IO0</text>
<text x="482.6" y="259.3">IO0</text>
<text x="449.6" y="269.2">IO22</text>
<text x="449.6" y="264.2">IO35</text>
<text x="482.6" y="264.4">IO35</text>
<text x="482.6" y="269.5">IO22</text>
<text x="199.4" y="270.5">VDD_SDIO</text>
<text x="252.7" y="273">VDD_SDIO</text>
<text x="449.6" y="274.3">IO21</text>
<text x="482.6" y="274.6">IO21</text>
<text x="63.5" y="281.9">SCS/CMD</text>
<text x="111.8" y="281.9">SDI/SD1</text>
<text x="449.6" y="281.9">IO37</text>
<text x="63.5" y="287">FLASH_CLK</text>
<text x="111.8" y="287">SDO/SD0</text>
<text x="482.6" y="282.2">IO37</text>
<text x="63.5" y="292.1">SHD/SD2</text>
<text x="111.8" y="292.1">SWP/SD3</text>
<text x="193" y="292.1">GPIO16</text>
<text x="193" y="297.2">SWP/SD3</text>
<text x="193" y="294.6">SDO/SD0</text>
<text x="254" y="294.6">SHD/SD2</text>
<text x="254" y="299.7">SDI/SD1</text>
<text x="254" y="297.2">SRAM_CLK</text>
<text x="342.1" y="296.4" transform="rotate(-90 342.1 296.4)">+3V3</text>
<text x="347.2" y="296.4" transform="rotate(-90 347.2 296.4)">+3V3</text>
<text x="88.1" y="309.4">GND</text>
<text x="207.5" y="309.4">GND</text>
<text x="440.2" y="315.7">IO0</text>
<text x="467.4" y="315">IO0</text>
<text x="475" y="317.5">RST/EN</text>
<text x="440.2" y="318.3">RST/EN</text>
<text x="350.5" y="330.2">IO38</text>
<text x="350.5" y="332.7">IO37</text>
<text x="440.2" y="333.5">IO26</text>
<text x="475" y="335.3">IO23</text>
<text x="475" y="332.7">IO26</text>
<text x="440.2" y="336">IO23</text>
<text x="440.2" y="338.6">IO18</text>
<text x="440.2" y="341.1">IO5</text>
<text x="475" y="337.8">IO18</text>
<text x="475" y="340.4">IO5</text>
<text x="440.2" y="343.7">IO27</text>
<text x="440.2" y="346.2">IO19</text>
<text x="475" y="342.9">IO27</text>
<text x="475" y="345.4">IO19</text>
<text x="440.9" y="358.4">HPDIO1</text>
<text x="467.4" y="358.1">HPDIO1</text>
<text x="440.9" y="360.9">HPDIO2</text>
<text x="467.4" y="360.7">HPDIO2</text>
</g>
<g font-size="2.2" fill="#000080">
<text x="228.6" y="100.8">U1</text>
<text x="213.4" y="113.5">C2</text>
<text x="246.4" y="113.5">C4</text>
<text x="200.7" y="118.6">22pF/6.3V(10%)</text>
<text x="246.4" y="118.6">22pF/6.3V(10%)</text>
<text x="160" y="126.2">C3</text>
<text x="160" y="131.3">100pF/6.3V(10%)</text>
<text x="226.1" y="131.3">40MHz+/-10ppm</text>
<text x="266.7" y="126.2">C6</text>
<text x="266.7" y="128.8">0.1uF/6.3V(10%)</text>
<text x="200.7" y="136.4">R39</text>
<text x="205.7" y="136.4">20K(1%)</text>
<text x="401.3" y="133.9">R46 NC</text>
<text x="411.5" y="133.9">R0402</text>
<text x="193" y="138.9">C8</text>
<text x="200.7" y="141.5">C21</text>
<text x="208.3" y="141.5">3.3nF/6.3V(10%)</text>
<text x="403.9" y="138.9">R19</text>
<text x="408.9" y="138.9">10K(1%)/NC</text>
<text x="160" y="144">C16</text>
<text x="160" y="149.1">0.1uF/6.3V(10%)</text>
<text x="180.3" y="144">10nF/6.3V(10%)</text>
<text x="388.6" y="145.5">RED</text>
<text x="401.3" y="145.5">LED_G5</text>
<text x="414" y="144">R23</text>
<text x="421.6" y="144">1K</text>
<text x="83.8" y="154.2">L218</text>
<text x="94" y="154.2">2.0nH</text>
<text x="86.4" y="161.3">IPEX</text>
<text x="88.9" y="159.3">J39</text>
<text x="109.2" y="159.3">C15</text>
<text x="127" y="159.3">C32</text>
<text x="144.8" y="159.3">C12</text>
<text x="160" y="159.3">C22</text>
<text x="96.5" y="166.9">R40</text>
<text x="109.2" y="164.3">10uF/16V(10%)</text>
<text x="127" y="164.3">10uF/16V(10%)</text>
<text x="144.8" y="164.3">1uF/16V(10%)</text>
<text x="160" y="164.3">0.1uF/6.3V(10%)</text>
<text x="50.8" y="168.1">U15</text>
<text x="96.5" y="169.4">NC</text>
<text x="385.3" y="170.9">U12</text>
<text x="485.1" y="170.7">U14</text>
<text x="76.2" y="179.6">R36</text>
<text x="81.3" y="179.6">0(1%)</text>
<text x="119.4" y="179.6">C18</text>
<text x="127" y="179.6">5.6pF</text>
<text x="114.3" y="184.7">C17</text>
<text x="134.6" y="184.7">L4</text>
<text x="154.9" y="184.7">C28</text>
<text x="50.8" y="186.2">3D_ANT</text>
<text x="111.8" y="189.7">NC</text>
<text x="134.6" y="189.7">NC</text>
<text x="154.9" y="189.7">NC</text>
<text x="154.9" y="194.8">C29</text>
<text x="154.9" y="199.9">NC</text>
<text x="485.1" y="209">Headers</text>
<text x="284.5" y="215.1">C20</text>
<text x="304.8" y="215.1">C24</text>
<text x="386.1" y="210.1">Headers</text>
<text x="284.5" y="220.2">1uF/16V(10%)</text>
<text x="304.8" y="220.2">0.1uF/6.3V(10%)</text>
<text x="83.8" y="227.8">R15</text>
<text x="88.9" y="222.8">R16</text>
<text x="101.6" y="222.8">0(1%)</text>
<text x="190.5" y="225.3">ESP32-DOWDQ6</text>
<text x="254" y="225.3">U7</text>
<text x="378.5" y="227.8">R17 R0402</text>
<text x="391.2" y="227.8">22R</text>
<text x="83.8" y="238">0(1%)(NC)</text>
<text x="378.5" y="235.5">R20 R0402</text>
<text x="391.2" y="235.5">22R</text>
<text x="88.9" y="240.5">R18</text>
<text x="101.6" y="240.5">0(1%)</text>
<text x="269.2" y="240.5">C33</text>
<text x="269.2" y="245.6">0.1uF/6.3V(10%)</text>
<text x="381" y="245.6">R58 R0402</text>
<text x="393.7" y="245.6">22R</text>
<text x="381" y="253.2">R59 R0402</text>
<text x="393.7" y="253.2">22R</text>
<text x="81.3" y="278.6">U6</text>
<text x="203.2" y="278.6">R35</text>
<text x="203.2" y="288.8">10K(1%)</text>
<text x="223.5" y="288.8">U4</text>
<text x="81.3" y="296.4">W25Q32</text>
<text x="223.5" y="304">IPS6404</text>
<text x="332" y="311.4" transform="rotate(-90 332 311.4)">ED6</text>
<text x="344.7" y="311.1" transform="rotate(-90 344.7 311.1)">R67</text>
<text x="344.7" y="315.7" transform="rotate(-90 344.7 315.7)">NC</text>
<text x="347.2" y="316.5" transform="rotate(-90 347.2 316.5)">4.7K R63</text>
<text x="309.9" y="323.1">SW5</text>
<text x="344.7" y="323.6" transform="rotate(-90 344.7 323.6)">R0402</text>
<text x="347.2" y="323.6" transform="rotate(-90 347.2 323.6)">R0402</text>
<text x="327.7" y="325.6">R62</text>
<text x="332" y="325.4" transform="rotate(-90 332 325.4)">ULC0511C</text>
<text x="309.9" y="336">reset</text>
<text x="327.7" y="339.1">R0402</text>
<text x="327.7" y="336">22R</text>
</g>
<g font-size="2.2" fill="#0f0">
<text x="442" y="398">C</text>
<text x="502.9" y="403.1">4</text>
<text x="518.2" y="403.1">5</text>
</g>
</svg>
